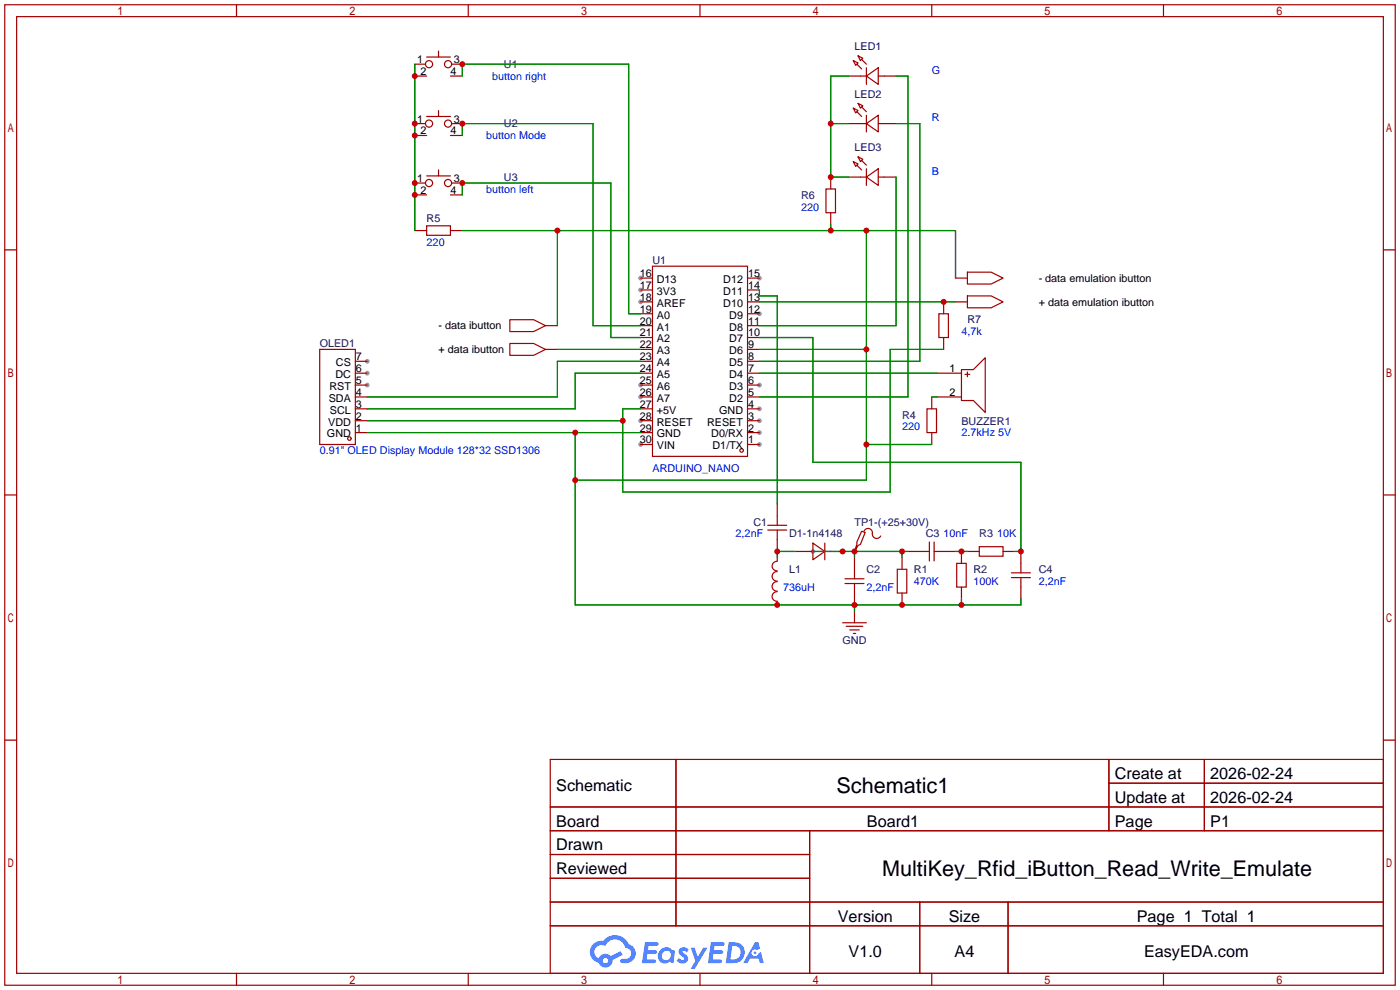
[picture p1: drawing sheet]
<svg xmlns="http://www.w3.org/2000/svg" width="299mm" height="212mm" viewBox="0 0 299 212" stroke-linecap="round" stroke-linejoin="round" font-family="sans-serif">
<g fill="#999">
<circle cx="162.3" cy="95" r=".51"/>
<circle cx="162.3" cy="92.5" r=".51"/>
<circle cx="162.3" cy="89.9" r=".51"/>
<circle cx="162.3" cy="87.4" r=".51"/>
<circle cx="162.3" cy="82.3" r=".51"/>
<circle cx="162.3" cy="67.1" r=".51"/>
<circle cx="162.3" cy="59.4" r=".51"/>
<circle cx="136.9" cy="59.4" r=".51"/>
<circle cx="136.9" cy="62" r=".51"/>
<circle cx="136.9" cy="64.5" r=".51"/>
<circle cx="136.9" cy="82.3" r=".51"/>
<circle cx="136.9" cy="84.8" r=".51"/>
<circle cx="136.9" cy="89.9" r=".51"/>
<circle cx="136.9" cy="95" r=".51"/>
<circle cx="78.5" cy="82.3" r=".51"/>
<circle cx="78.5" cy="79.8" r=".51"/>
<circle cx="78.5" cy="77.2" r=".51"/>
<circle cx="173.7" cy="117.9" r=".51"/>
</g>
<g fill="none" stroke="#a10000" stroke-width=".25">
<path d="M1 1h297.2v209.6h-297.2zM3.6 3.6h292.1v204.4h-292.1zM50.5 1v2.6M100.1 1v2.6M149.6 1v2.6M199.1 1v2.6M248.7 1v2.6M1 53.4h2.6M295.7 53.4h2.5M1 105.8h2.6M295.7 105.8h2.5M1 158.2h2.6"/>
<path d="M295.7 158.2h2.5M117.6 162.3h178.1v45.7h-178.1zM117.6 172.5h178.1M117.6 177.5h178.1M144.5 162.3v35.6M173 177.5v30.5M237 162.3v15.2M237 167.4h58.7M257.4 162.3v15.2M117.6 182.6h55.4M117.6 192.8h178.1M117.6 187.7h55.4"/>
<path d="M117.6 197.9h178.1M196.6 192.8v15.2M215.4 192.8v15.2M50.5 208v2.6M100.1 208v2.6M149.6 208v2.6M199.1 208v2.6M248.7 208v2.6"/>
</g>
<g fill="#5487ff">
<path d="M145.3 202.7a1.3 1.3 0 0 1 1.9 .3l-.4 .6a.54 .54 0 0 0-.9-.2l.1 .2a1.34 1.34 0 0 1 .9 1.8 1.47 1.47 0 0 1-2.3-.1l.5-.6 .8 .5a.31 .31 0 0 0 .4-.3 .31 .31 0 0 0-.3-.4 1.12 1.12 0 0 1-.7-1.8z"/>
<path d="M147.6 202.5h.9l.6 2 1.2-2h.9l-2.7 4.6h-.9l1-1.7z"/>
<path d="M137.8 201.4h1.7a1.31 1.31 0 0 1 1.2 .2 .4 .4 0 0 1-.3 .5l-1.8 .1-.1 .9h1.6a.4 .4 0 0 1 .4 .4 .4 .4 0 0 1-.5 .4h-1.6l-.2 1.2h1.4a.46 .46 0 0 1 .5 0 .46 .46 0 0 1 .1 .5l-.4 .2h-2.6z"/>
<path d="M151.9 201.4h1.7a1.32 1.32 0 0 1 1.2 .2 .39 .39 0 0 1-.3 .5l-1.8 .1-.1 .9h1.6a.4 .4 0 0 1 .4 .4 .4 .4 0 0 1-.4 .4h-1.7l-.2 1.2h1.4a.46 .46 0 0 1 .5 0 .46 .46 0 0 1 .1 .5l-.4 .2h-2.6z"/>
<path d="M161.3 201.4h.8l.3 1.3-.6 .4a.75 .75 0 0 0-1.1 .3 .75 .75 0 0 0 .5 1 .75 .75 0 0 0 .9-.7l.5-.2 .6 2.3h-.8l-.3-.9h-1.8l-.5 .9h-1z"/>
<path d="M155.7 201.4l-.6 4.4h1.5a2.27 2.27 0 0 0 2.6-2.2 2.27 2.27 0 0 0-2.7-2.2zM156.5 202.1a1.5 1.5 0 0 1 1.8 1.6 1.5 1.5 0 0 1-1.9 1.4h-.3z"/>
<path d="M141.2 203a1.6 1.6 0 0 0-.3 2.3 1.6 1.6 0 0 0 2.3 .2l.7 .3 .3-2.4-.1-.3-.5-.1a1.58 1.58 0 0 0-2.4 0zM141.8 203.5a.98 .98 0 0 1 1.6 .4 .98 .98 0 0 1-1.1 1.3 .94 .94 0 0 1-.9-.7 .94 .94 0 0 1 .4-1z"/>
<path d="M126.8 201.8a2.37 2.37 0 0 0 1.1 4 1.54 1.54 0 0 0 1.8 1 1.54 1.54 0 0 0 1.2-1.6l2.2-1.1-.5-.8-2 1a1.57 1.57 0 0 0-2.7 .5 1.5 1.5 0 0 1-.7-2.1 1.5 1.5 0 0 1 2.2-.5 2.23 2.23 0 0 1 2.3-1.4 2.23 2.23 0 0 1 2 1.8 1.16 1.16 0 0 1 1.2 1.1 1.16 1.16 0 0 1-1.1 1.2h-.7a.47 .47 0 0 0-.5 .4 .47 .47 0 0 0 .4 .5 2.17 2.17 0 0 0 2.5-.9 2.17 2.17 0 0 0-.3-2.7l-.8-.4a3.2 3.2 0 0 0-5.5-.7l-1.1 .1zM128.8 205.3a.6 .6 0 0 1 1.2 0 .6 .6 0 0 1-1.2 0z"/>
<circle cx="161.4" cy="203.6" r=".28"/>
</g>
<g fill="none" stroke="#a10000" stroke-width=".25">
<path d="M88.6 13.7h2.3M88.6 16.3h2.6M91.2 12.2h5.1M93.7 10.9v1.3M96.3 16.3h2.5M96.5 13.7h2.3M181.4 16.3h3.8M182.4 13l1 .5-.5 .5zM183.1 13.7l1 1M183.4 11.9l1 .5-.5 .6zM184.1 12.7l1.1 1M185.2 16.3l2.5-1.8v3.5z"/>
<path d="M185.2 14.5v3.5M187.7 16.3h3.8M88.6 26.4h2.3M88.6 29h2.6M88.6 39.1h2.3M91.2 24.9h5.1M91.2 37.6h5.1M93.7 23.6v1.3M93.7 36.3v1.3M96.3 29h2.5M96.5 26.4h2.3M96.5 39.1h2.3"/>
<path d="M177.5 37.8v2.6M181.4 26.4h3.8M181.4 37.8h3.8M182.4 23.1l1 .5-.5 .5zM182.4 34.5l1 .6-.5 .5zM183.1 23.9l1 1M183.1 35.3l1 1M183.4 22.1l1 .5-.5 .5zM183.4 33.5l1 .5-.5 .5zM184.1 22.9l1.1 1M184.1 34.3l1.1 1M185.2 26.4l2.5-1.8v3.6z"/>
<path d="M185.2 37.8l2.5-1.7v3.5zM185.2 24.6v3.6M185.2 36.1v3.5M187.7 26.4h3.8M187.7 37.8h3.8M88.6 41.7h2.6M88.6 49.3h2.6M91.2 48.3h5.1v2h-5.1zM96.3 41.7h2.5M96.3 49.3h2.5M136.9 59.4h2.5M139.4 56.9h20.4v40.6h-20.4z"/>
<path d="M159.8 59.4h2.5M176.5 40.4h2.1v5.1h-2.1zM177.5 45.5v2.5M204.2 59.4h2.6M206.8 58.2h5l2.6 1.2-2.6 1.3h-5zM68.3 74.7h7.6v20.3h-7.6zM75.9 79.8h2.6M75.9 77.2h2.6M109 73.4h5l2.6 1.3-2.6 1.2h-5zM109 68.3h5l2.6 1.3-2.6 1.3h-5zM116.6 74.7h2.5M116.6 69.6h2.5"/>
<path d="M136.9 79.8h2.5M136.9 77.2h2.5M136.9 74.7h2.5M136.9 72.1h2.5M136.9 69.6h2.5M136.9 67.1h2.5M136.9 64.5h2.5M136.9 62h2.5M159.8 79.8h2.5M159.8 77.2h2.5M159.8 74.7h2.5M159.8 72.1h2.5"/>
<path d="M159.8 69.6h2.5M159.8 67.1h2.5M159.8 64.5h2.5M159.8 62h2.5M200.4 79.8h5.1M200.7 67.1h2v5h-2zM201.7 64.5v2.6M201.7 72.1v2.6M204.2 64.5h2.6M205.5 79h2.5l2.6-2.5v11.6l-2.6-2.5h-2.5zM206.8 63.2h5l2.6 1.3-2.6 1.3h-5zM206.8 79.5v1"/>
<path d="M75.9 92.5h2.6M75.9 89.9h2.6M75.9 87.4h2.6M75.9 84.8h2.6M75.9 82.3h2.6M136.9 95h2.5M136.9 92.5h2.5M136.9 89.9h2.5M136.9 87.4h2.5M136.9 84.8h2.5M136.9 82.3h2.5M159.8 95h2.5"/>
<path d="M159.8 92.5h2.5M159.8 89.9h2.5M159.8 87.4h2.5M159.8 84.8h2.5M159.8 82.3h2.5M198.1 87.4h2.1v5.1h-2.1zM199.1 84.8v2.6M199.1 92.5v2.5M200.4 84.8h5.1M206.2 80h1.1M164.1 112.3h4M164.1 113.3h4"/>
<path d="M166.1 120a1.01 1.01 0 0 0-1.1 1 1.01 1.01 0 0 0 1.1 1M166.1 107.7v4.6M166.1 113.3v4.6M166.1 119.1v.8M169.9 117.9h3.8M173.7 116.1l2.6 1.8-2.6 1.7zM176.3 117.9h3.8M176.3 116.1v3.5M182.6 117.6v.3M182.6 119.1v4.6M184.1 113.5l.8 .3-1 2.5-.5 .3-.8 1.3 .5-1.6v-.5zM184.7 113.5a.93 .93 0 0 1 1.1-.5 .93 .93 0 0 1 .6 1 .94 .94 0 0 0 .7 1 .94 .94 0 0 0 1.1-.4"/>
<path d="M192.8 119.1v2.6M194.1 117.9h4.5M198.6 115.8v4.1M199.6 117.9h4.6M199.6 115.8v4.1M205.5 117.9v2.5M206.8 117.9h2.5M209.3 116.8h5.1v2.1h-5.1zM214.4 117.9h2.5M218.2 117.9v4.5M166.1 126.5a1.01 1.01 0 0 0-1.1 1 1.01 1.01 0 0 0 1.1 1v.8M166.1 124.3a1.01 1.01 0 0 0-1.1 1 1.01 1.01 0 0 0 1.1 1"/>
<path d="M166.1 122.2a1.01 1.01 0 0 0-1.1 1 1.01 1.01 0 0 0 1.1 1M180.1 133.1h5.1M180.6 123.7h4.1M180.6 124.7h4.1M180.8 133.9h3.6M181.6 134.6h2M182.4 135.4h.5M182.6 124.7v4.6M182.6 130.6v2.5M191.8 121.7h2v5h-2zM192.8 126.7v2.6M204.5 120.4h2v5.1h-2z"/>
<path d="M205.5 125.5v2.5M216.2 122.4h4M216.2 123.4h4M218.2 123.4v4.6"/>
<circle cx="91.7" cy="13.7" r=".76"/>
<circle cx="95.8" cy="13.7" r=".76"/>
<circle cx="91.7" cy="39.1" r=".76"/>
<circle cx="91.7" cy="26.4" r=".76"/>
<circle cx="95.8" cy="39.1" r=".76"/>
<circle cx="95.8" cy="26.4" r=".76"/>
<circle cx="74.7" cy="93.7" r=".38"/>
<circle cx="158.5" cy="96.3" r=".38"/>
</g>
<g fill="none" stroke="#008700" stroke-width=".25">
<path d="M88.6 13.7v35.6M98.8 16.3v-2.6h35.6v53.4h2.5M181.4 16.3h-3.9v21.5h3.9M191.5 16.3h2.6v68.5h-31.8M98.8 29v-2.6h27.9v43.2h10.2M177.5 26.4h3.9M191.5 26.4h5.1v50.8h-34.3M191.5 37.8v31.8h-29.2M98.8 41.7v-2.6h31.8v33h6.3M98.8 49.3h105.4v10.1M119.1 49.3v20.3M177.5 48v1.3"/>
<path d="M185.2 49.3v53.3h-62.3M119.1 74.7h17.8M136.9 79.8h-14v7.6h-44.4M136.9 77.2h-17.8v7.6h-40.6M162.3 62v1.2h3.8v44.5M162.3 72.1h11.4v26.7h44.5v19.1h-1.3M162.3 79.8h38.1M162.3 64.5h41.9M162.3 74.7h22.9M201.7 74.7h-11.5v30.5h-57.1v-17.8h3.8M78.5 89.9h54.6M78.5 92.5h58.4"/>
<path d="M122.9 92.5v36.8h95.3v-1.3M185.2 95h13.9M199.1 84.8h1.3M169.9 117.9h-3.8v1.2M173.7 117.9h20.4M182.6 117.9v1.2M192.8 117.9v1.2M204.2 117.9h2.6M182.6 129.3v1.3M205.5 128v1.3"/>
</g>
<g fill="#c00">
<circle cx="166.1" cy="117.9" r=".63"/>
<circle cx="88.6" cy="39.1" r=".63"/>
<circle cx="88.6" cy="41.7" r=".63"/>
<circle cx="88.6" cy="29" r=".63"/>
<circle cx="88.6" cy="26.4" r=".63"/>
<circle cx="88.6" cy="16.3" r=".63"/>
<circle cx="177.5" cy="37.8" r=".63"/>
<circle cx="177.5" cy="26.4" r=".63"/>
<circle cx="201.7" cy="64.5" r=".63"/>
<circle cx="133.1" cy="89.9" r=".63"/>
<circle cx="98.8" cy="39.1" r=".63"/>
<circle cx="98.8" cy="13.7" r=".63"/>
<circle cx="98.8" cy="26.4" r=".63"/>
<circle cx="122.9" cy="102.6" r=".63"/>
<circle cx="122.9" cy="92.5" r=".63"/>
<circle cx="182.6" cy="129.3" r=".63"/>
<circle cx="166.1" cy="129.3" r=".63"/>
<circle cx="192.8" cy="129.3" r=".63"/>
<circle cx="205.5" cy="129.3" r=".63"/>
<circle cx="185.2" cy="95" r=".63"/>
<circle cx="185.2" cy="74.7" r=".63"/>
<circle cx="185.2" cy="49.3" r=".63"/>
<circle cx="177.5" cy="49.3" r=".63"/>
<circle cx="119.1" cy="49.3" r=".63"/>
<circle cx="205.5" cy="117.9" r=".63"/>
<circle cx="218.2" cy="117.9" r=".63"/>
<circle cx="192.8" cy="117.9" r=".63"/>
<circle cx="182.6" cy="117.9" r=".63"/>
<circle cx="180.1" cy="117.9" r=".63"/>
</g>
<g font-size="4.6">
<text x="178.8" y="169.4">Schematic1</text>
<text x="188.5" y="187.2">MultiKey_Rfid_iButton_Read_Write_Emulate</text>
</g>
<g font-size="3.5">
<text x="238.3" y="166.5">Create at</text>
<text x="258.7" y="166.5">2026-02-24</text>
<text x="118.9" y="169.1">Schematic</text>
<text x="238.3" y="171.6">Update at</text>
<text x="258.7" y="171.6">2026-02-24</text>
<text x="118.9" y="176.7">Board</text>
<text x="185.3" y="176.7">Board1</text>
<text x="238.3" y="176.7">Page</text>
<text x="258.7" y="176.7">P1</text>
<text x="118.9" y="181.8">Drawn</text>
<text x="118.9" y="186.8">Reviewed</text>
<text x="179.1" y="197">Version</text>
<text x="202.8" y="197">Size</text>
<text x="243" y="197">Page 1 Total 1</text>
<text x="181.4" y="204.6">V1.0</text>
<text x="204" y="204.6">A4</text>
<text x="244.5" y="204.6">EasyEDA.com</text>
</g>
<g font-size="2.3" fill="#000080">
<text x="182.6" y="10.7">LED1</text>
<text x="107.7" y="14.5">U1</text>
<text x="182.6" y="20.9">LED2</text>
<text x="107.7" y="27.2">U2</text>
<text x="182.6" y="32.3">LED3</text>
<text x="107.7" y="38.7">U3</text>
<text x="91.2" y="47.5">R5</text>
<text x="171.2" y="42.5">R6</text>
<text x="139.4" y="56.4">U1</text>
<text x="206.8" y="69.1">R7</text>
<text x="68.3" y="74.2">OLED1</text>
<text x="192.8" y="89.5">R4</text>
<text x="205.5" y="90.7">BUZZER1</text>
<text x="161" y="112.3">C1</text>
<text x="182.6" y="112.3">TP1-(+25+30V)</text>
<text x="168.7" y="114.9">D1-1n4148</text>
<text x="197.9" y="114.9">C3</text>
<text x="209.3" y="114.9">R3</text>
<text x="168.7" y="122.5">L1</text>
<text x="185.2" y="122.5">C2</text>
<text x="195.3" y="122.5">R1</text>
<text x="208" y="122.5">R2</text>
<text x="222" y="122.5">C4</text>
<text x="180.1" y="137.7">GND</text>
</g>
<g font-size="2.3">
<text x="89.1" y="13.5">1</text>
<text x="89.9" y="16">2</text>
<text x="96.3" y="16">4</text>
<text x="97" y="13.5">3</text>
<text x="89.1" y="26.2">1</text>
<text x="89.9" y="28.7">2</text>
<text x="96.3" y="28.7">4</text>
<text x="97" y="26.2">3</text>
<text x="89.1" y="38.9">1</text>
<text x="89.9" y="41.4">2</text>
<text x="96.3" y="41.4">4</text>
<text x="97" y="38.9">3</text>
<text x="136.8" y="59.2">16</text>
<text x="159.9" y="59.2">15</text>
<text x="136.8" y="61.7">17</text>
<text x="136.8" y="64.3">18</text>
<text x="140.4" y="60.5">D13</text>
<text x="140.4" y="63">3V3</text>
<text x="140.4" y="65.6">AREF</text>
<text x="154.6" y="65.6">D10</text>
<text x="154.6" y="63">D11</text>
<text x="154.6" y="60.5">D12</text>
<text x="159.9" y="64.3">13</text>
<text x="159.9" y="61.7">14</text>
<text x="222" y="60.2">- data emulation ibutton</text>
<text x="222" y="65.3">+ data emulation ibutton</text>
<text x="93.7" y="70.4">- data ibutton</text>
<text x="136.8" y="66.8">19</text>
<text x="136.8" y="69.4">20</text>
<text x="136.8" y="71.9">21</text>
<text x="140.4" y="68.1">A0</text>
<text x="140.4" y="70.6">A1</text>
<text x="155.9" y="70.6">D8</text>
<text x="155.9" y="68.1">D9</text>
<text x="159.9" y="71.9">10</text>
<text x="159.9" y="69.4">11</text>
<text x="159.9" y="66.8">12</text>
<text x="76.1" y="77">7</text>
<text x="93.7" y="75.5">+ data ibutton</text>
<text x="136.8" y="74.4">22</text>
<text x="136.8" y="77">23</text>
<text x="140.4" y="73.2">A2</text>
<text x="140.4" y="75.7">A3</text>
<text x="155.9" y="75.7">D6</text>
<text x="155.9" y="73.2">D7</text>
<text x="159.9" y="77">8</text>
<text x="159.9" y="74.4">9</text>
<text x="70.4" y="83.3">RST</text>
<text x="71.7" y="80.8">DC</text>
<text x="71.8" y="78.3">CS</text>
<text x="76.1" y="82.1">5</text>
<text x="76.1" y="79.5">6</text>
<text x="136.8" y="79.5">24</text>
<text x="136.8" y="82.1">25</text>
<text x="140.4" y="78.3">A4</text>
<text x="140.4" y="80.8">A5</text>
<text x="140.4" y="83.3">A6</text>
<text x="155.9" y="83.3">D3</text>
<text x="155.9" y="80.8">D4</text>
<text x="155.9" y="78.3">D5</text>
<text x="159.9" y="82.1">6</text>
<text x="159.9" y="79.5">7</text>
<text x="202.9" y="79.5">1</text>
<text x="70.3" y="85.9">SDA</text>
<text x="70.5" y="88.4">SCL</text>
<text x="76.1" y="89.7">2</text>
<text x="76.1" y="87.1">3</text>
<text x="76.1" y="84.6">4</text>
<text x="136.8" y="84.6">26</text>
<text x="136.8" y="87.1">27</text>
<text x="136.8" y="89.7">28</text>
<text x="140.4" y="85.9">A7</text>
<text x="140.4" y="88.4">+5V</text>
<text x="153.7" y="88.4">GND</text>
<text x="155.9" y="85.9">D2</text>
<text x="159.9" y="89.7">3</text>
<text x="159.9" y="87.1">4</text>
<text x="159.9" y="84.6">5</text>
<text x="202.9" y="84.6">2</text>
<text x="69.9" y="93.5">GND</text>
<text x="70.1" y="91">VDD</text>
<text x="76.1" y="92.2">1</text>
<text x="136.8" y="92.2">29</text>
<text x="136.8" y="94.8">30</text>
<text x="140.4" y="91">RESET</text>
<text x="140.4" y="93.5">GND</text>
<text x="151.1" y="91">RESET</text>
<text x="152" y="93.5">D0/RX</text>
<text x="159.9" y="94.8">1</text>
<text x="159.9" y="92.2">2</text>
<text x="140.4" y="96">VIN</text>
<text x="152.3" y="96">D1/TX</text>
</g>
<g font-size="2.3" fill="#00f">
<text x="105.2" y="17.1">button right</text>
<text x="199.1" y="15.8">G</text>
<text x="103.9" y="29.8">button Mode</text>
<text x="199.1" y="26">R</text>
<text x="103.9" y="41.2">button left</text>
<text x="199.1" y="37.4">B</text>
<text x="171.2" y="45">220</text>
<text x="91.2" y="52.6">220</text>
<text x="205.5" y="71.7">4,7k</text>
<text x="192.8" y="92">220</text>
<text x="205.5" y="93.3">2.7kHz 5V</text>
<text x="68.3" y="97.1">0.91&quot; OLED Display Module 128*32 SSD1306</text>
<text x="139.4" y="100.9">ARDUINO_NANO</text>
<text x="157.2" y="114.9">2,2nF</text>
<text x="201.7" y="114.9">10nF</text>
<text x="213.1" y="114.9">10K</text>
<text x="195.3" y="125">470K</text>
<text x="208" y="125">100K</text>
<text x="222" y="125">2,2nF</text>
<text x="167.4" y="126.3">736uH</text>
<text x="185.2" y="126.3">2,2nF</text>
</g>
</svg>
